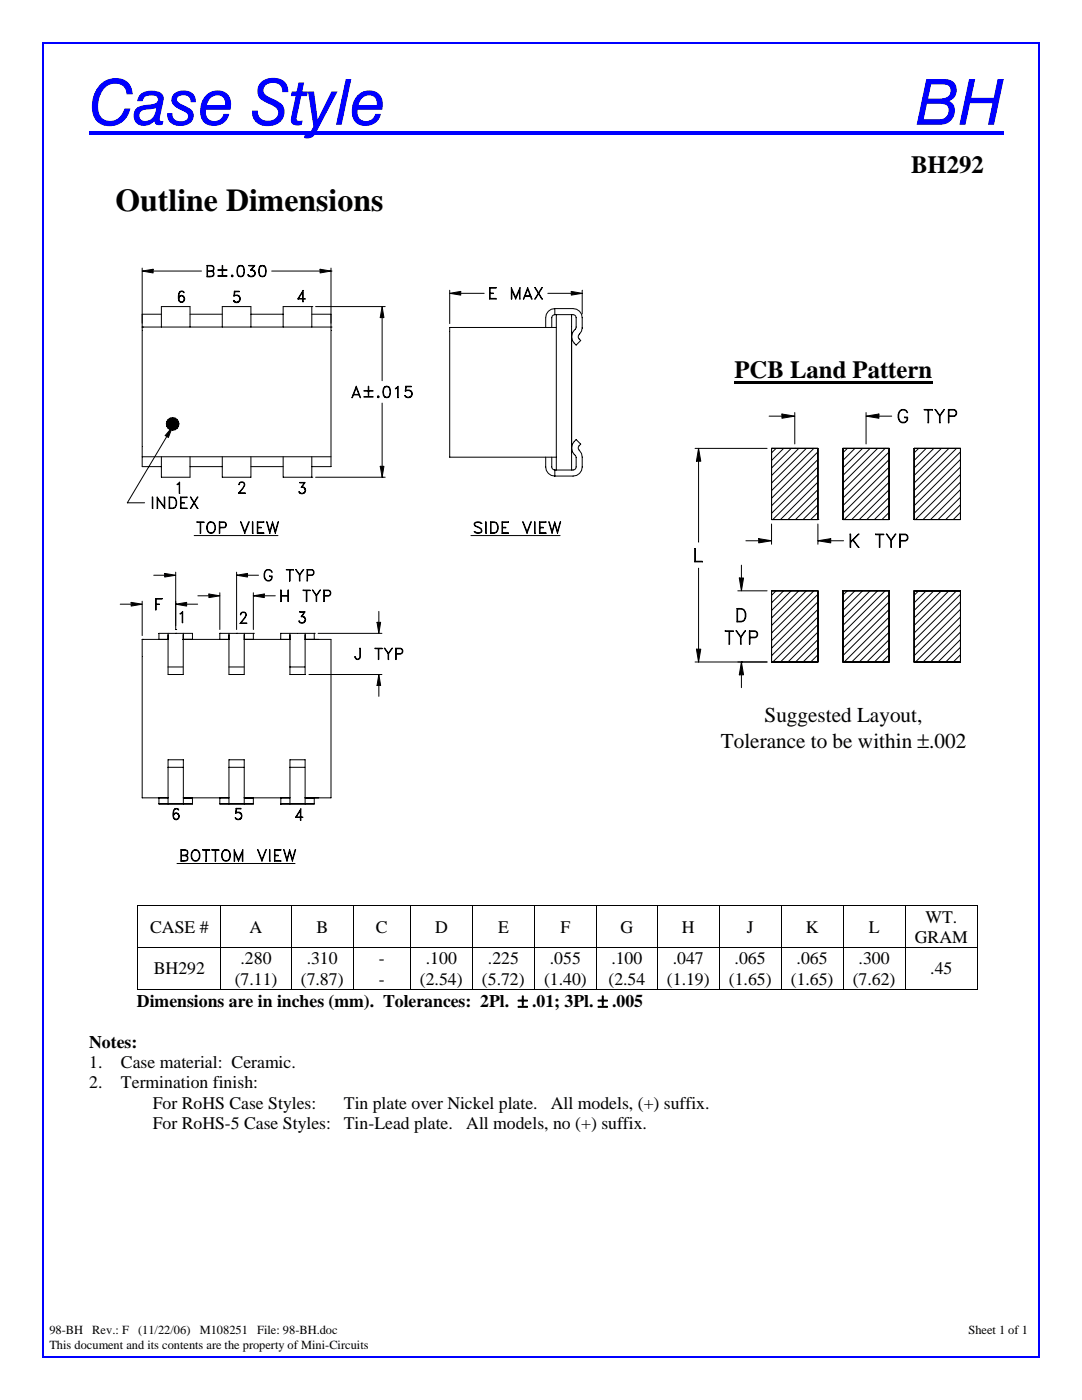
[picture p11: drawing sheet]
<svg xmlns="http://www.w3.org/2000/svg" width="216mm" height="279mm" viewBox="0 0 216 279" stroke-linecap="round" stroke-linejoin="round" font-family="sans-serif">
<path d="M17.8 26.2h182.5v.7h-182.5z" fill="#00f"/>
<path d="M27.4 180.7h.2v.2h-.2zM194.9 180.7h.2v.2h-.2zM194.9 197.3h.2v.2h-.2z" fill="#000"/>
<g fill="none" stroke="#000" stroke-width=".2">
<path d="M27.4 180.8h167.7M27.4 189.1h167.7M27.4 197.4h16.6M27.5 180.9v8.1M27.5 189.2v8.3M44.1 180.9v8.1M44.1 189.2v8.3M44.2 197.4h13.8M58.1 180.9v8.1M58.1 189.2v8.3M58.2 197.4h12.2M70.5 180.9v8.1"/>
<path d="M70.5 189.2v8.3M70.6 197.4h11.2M81.9 180.9v8.1M81.9 189.2v8.3M82 197.4h12.2M94.3 180.9v8.1M94.3 189.2v8.3M94.3 197.4h12.3M106.6 180.9v8.1M106.6 189.2v8.3M106.7 197.4h12.2M119 180.9v8.1"/>
<path d="M119 189.2v8.3M119.1 197.4h12M131.2 180.9v8.1M131.2 189.2v8.3M131.3 197.4h12.1M143.5 180.9v8.1M143.5 189.2v8.3M143.6 197.4h12.2M155.9 180.9v8.1M155.9 189.2v8.3M156 197.4h12.2M168.2 180.9v8.1"/>
<path d="M168.2 189.2v8.3M168.3 197.4h12.2M180.6 180.9v8.1M180.6 189.2v8.3M180.7 197.4h14.2M195 180.9v8.1M195 189.2v8.3"/>
</g>
<path d="M138 79.3h54.3v60.3h-54.3z" fill="#fff"/>
<path d="M138 79.3h54.3v60.3h-54.3z" fill="none" stroke="#fff" stroke-width=".2"/>
<g fill="none" stroke="#000" stroke-width=".2">
<path d="M138.7 89.5h14.4M139.4 92v16.2M139.4 89.5l.4 2.5h-.8zM153.5 83.1h2.5M154 89.5h9.2v14.2h-9.2zM154 89.5h.1M154 89.5h9.2v14.2M154 89.5v14.2M154.9 89.5l-.9 .9M156 82.6l2.6 .5-2.6 .4zM156.4 89.5l-2.4 2.4M157.9 89.5l-3.9 3.9"/>
<path d="M158.6 89.5h.1M158.6 82.3v6.3M159.4 89.5l-5.4 5.4M160.9 89.5l-6.9 6.9M162.4 89.5l-8.4 8.4M163.2 91.7l-9.2 9.2M163.2 90.2l-9.2 9.2M163.2 93.2l-9.2 9.2M163.2 94.7l-9 9M163.2 96.2l-7.5 7.5M163.2 97.7l-6 6M163.2 99.2l-4.5 4.5"/>
<path d="M168.2 89.5h9.2v14.2h-9.2zM169.1 89.5l-.9 .9M170.6 89.5l-2.4 2.4M172.1 89.5l-3.9 3.9M172.8 83.1l2.6-.5v.9zM172.8 82.3v6.3M173.6 89.5l-5.4 5.4M175.1 89.5l-6.9 6.9M175.4 83.1h2.5M176.6 89.5l-8.4 8.4M177.4 91.7l-9.2 9.2M177.4 90.2l-9.2 9.2"/>
<path d="M177.4 93.2l-9.2 9.2M177.4 94.7l-8.9 9M177.4 96.2l-7.4 7.5M177.4 97.7l-5.9 6M177.4 99.2l-4.4 4.5M179.5 82.1a.92 .92 0 0 1 .9-.4 .92 .92 0 0 1 .7 .7h-.1a.86 .86 0 0 0-1-.6 .86 .86 0 0 0-.7 .9 1.34 1.34 0 0 0 .7 1.6h.5a.72 .72 0 0 0 .5-.9h-.5v-.2h.6a.97 .97 0 0 1-.9 1.2 .97 .97 0 0 1-1-1v-.7zM182.4 89.5h9.3v14.2h-9.3zM183.3 89.5l-.9 .9M184.4 81.7h1.7v.1h-1.7zM184.8 89.5l-2.4 2.4M185.2 81.8v2.6h.1v-2.6M186.3 89.5l-3.9 3.9"/>
<path d="M187.5 83l1-1.3-.9 1.3v1.4h-.1v-1.4l-.9-1.3 1 1.3M187.8 89.5l-5.4 5.4M189.3 89.5l-6.9 6.9M189.4 83h1l.2-.1 .2-.3-.2-.6-.2-.2h-1v2.6h-.2v-2.7h1.2a.72 .72 0 0 1 .5 .7 .72 .72 0 0 1-.5 .7h-1M190.9 89.5l-8.5 8.4M191.7 89.5h-9.3v14.2h9.3M191.7 89.5v14.2M191.7 91.7l-9.3 9.2M191.7 90.2l-9.3 9.2M191.7 93.2l-9.3 9.2M191.7 94.7l-9 9M191.7 96.2l-7.5 7.5"/>
<path d="M191.7 97.7l-6 6M191.7 99.2l-4.5 4.5M138.6 109.5h.2v2.5h1.4v.1h-1.6zM139.4 113.4v16.2M147.2 117.9h5.9M147.5 115.4h.9l-.5 2.5zM147.9 112.8v2.6M148.8 107.9h2.6M151.4 107.5l2.6 .4-2.6 .4zM154 117.9h9.2v14.2h-9.2zM154 117.9h.1M154 103.7h.1"/>
<path d="M154 117.9h9.2v14.2h-9.2M154 103.7h9.2M154 104.6v4M154 117.9v14.2M154.9 117.9l-.9 .9M156.4 117.9l-2.4 2.4M157.9 117.9l-3.9 3.9M159.4 117.9l-5.4 5.4M160.9 117.9l-6.9 6.9M162.4 117.9l-8.4 8.4M163.2 107.9l2.6-.4v.8zM163.2 103.7h.1"/>
<path d="M163.2 107.9h.1M163.2 104.6v4M163.2 118.6l-9.2 9.2M163.2 100.7l-3 3M163.2 102.2l-1.4 1.5M165.8 107.9h2.5M168.2 117.9h9.2v14.2h-9.2zM169.1 117.9l-.9 .9M169.6 106.6h.1v2.7h-.1zM169.7 108.1l1.7-1.5-1.7 1.6M170.1 107.7l1.3 1.6-1.1-1.6M170.6 117.9l-2.4 2.4"/>
<path d="M172.1 117.9l-3.9 3.9M173.6 117.9l-5.4 5.4M174.7 106.6h1.6v.1h-1.6zM175.1 117.9l-6.9 6.9M175.5 106.7v2.6h.1v-2.6M176.6 117.9l-8.4 8.4M177.4 118.6l-9.2 9.2M177.4 100.7l-2.9 3M177.4 102.2l-1.4 1.5M177.7 107.9l1.1-1.3-.9 1.3v1.4h-.2v-1.4l-.8-1.3 1 1.3M179.6 107.9h1.1l.2-.2 .1-.2-.1-.7-.2-.1h-1.1v2.6h-.1v-2.7h1.2a.72 .72 0 0 1 .5 .7 .72 .72 0 0 1-.5 .7h-1.1M182.4 117.9h9.3v14.2h-9.3z"/>
<path d="M183.3 117.9l-.9 .9M184.8 117.9l-2.4 2.4M186.3 117.9l-3.9 3.9M187.8 117.9l-5.4 5.4M189.3 117.9l-6.9 6.9M190.9 117.9l-8.5 8.4M191.7 117.9h-9.3v14.2h9.3M191.7 117.9v14.2M191.7 118.6l-9.3 9.2M191.7 100.7l-3 3M191.7 102.2l-1.5 1.5M138.7 132.1h14.4"/>
<path d="M139 129.6h.8l-.4 2.5zM144.7 125.9h1.7v.1h-1.7zM145.5 126v2.6h.1v-2.6M147.1 121.4a1.41 1.41 0 0 1 1.7 .9 1.41 1.41 0 0 1-.9 1.8h-.8zM147.2 121.6a1.31 1.31 0 0 1 1.5 .7 1.31 1.31 0 0 1-.4 1.6l-1.1 .1zM147.8 127.2l1-1.3-.9 1.3v1.4h-.1v-1.4l-.9-1.3 1 1.3M147.9 132.1l.5 2.6h-.9zM147.9 132.1h.1M147.9 134.7v2.5M149.7 127.2h1l.2-.2 .2-.2-.2-.7-.2-.1h-1v2.6h-.2v-2.7h1.2a.72 .72 0 0 1 .5 .7 .72 .72 0 0 1-.5 .7h-1M154 132.1h.1M163.2 120.1l-9.2 9.3"/>
<path d="M163.2 121.6l-9.2 9.3M163.2 123.1l-9 9M163.2 124.6l-7.5 7.5M163.2 126.1l-6 6M163.2 127.6l-4.5 4.5M163.2 129.2l-3 2.9M163.2 130.7l-1.4 1.4M177.4 120.1l-9.2 9.3M177.4 121.6l-9.2 9.3M177.4 123.1l-8.9 9M177.4 124.6l-7.4 7.5M177.4 126.1l-5.9 6"/>
<path d="M177.4 127.6l-4.4 4.5M177.4 129.2l-2.9 2.9M177.4 130.7l-1.4 1.4M191.7 120.1l-9.3 9.3M191.7 121.6l-9.3 9.3M191.7 123.1l-9 9M191.7 124.6l-7.5 7.5M191.7 126.1l-6 6M191.7 127.6l-4.5 4.5M191.7 129.2l-3 2.9M191.7 130.7l-1.5 1.4"/>
</g>
<path d="M139.4 89.5l.4 2.5h-.8zM156 82.6l2.6 .5-2.6 .4zM172.8 83.1l2.6-.5v.9zM147.5 115.4h.9l-.5 2.5zM151.4 107.5l2.6 .4-2.6 .4zM163.2 107.9l2.6-.4v.8zM139 129.6h.8l-.4 2.5zM147.9 132.1l.5 2.6h-.9z" fill="#000"/>
<path d="M144 69.6h46.2v9.5h-46.2z" fill="#fff"/>
<path d="M146.5 76.1h39.6v.4h-39.6z" fill="#000"/>
<g fill="#fff">
<path d="M139.7 139h57.2v11.7h-57.2z"/>
<path d="M20.5 50.8h99.6v123.7h-99.6z"/>
</g>
<path d="M20.5 50.7h99.6v123.8h-99.6z" fill="none" stroke="#fff" stroke-width=".2"/>
<g fill="none" stroke="#000" stroke-width=".2">
<path d="M28.4 54.1l2.2-.4v.8zM28.4 53.5v39.6h3.8M30.6 54.1h9.6M35.7 59.8l.2 .3 .3 .2 .4-.2 .2-.3M35.7 59.5l.2-.3 .3-.2 .4 .2 .2 .3M35.9 58.3l.3-.1 .4 .1M36 58.2a2.22 2.22 0 0 0-.2 1.8l.3 .3M36.1 59l-.3 .3-.1 .3M36.4 59a.67 .67 0 0 1 .4 .7 .67 .67 0 0 1-.4 .6M36.6 58.2l.2 .2a.56 .56 0 0 0-.9-.2 1.92 1.92 0 0 0 0 2.1 .66 .66 0 0 0 .9-.3 .66 .66 0 0 0-.2-.9 .66 .66 0 0 0-.9 .2M41.4 54.1l1.1 .1 .2 .3a.73 .73 0 0 1-1 .8l-.4-.1v-2.2h.9a.59 .59 0 0 1 .5 .6 .59 .59 0 0 1-.5 .6M42.2 54.1l.3-.2 .1-.2-.1-.5-1.1-.1v2h.8l.3-.1 .1-.2-.1-.5-1.1-.1"/>
<path d="M43.5 55h1.8v.1h-1.8zM43.5 53.8h1.8v.1h-1.8zM44.3 53h.1v1.8h-.1zM46.2 55l.2-.1 .1 .2-.2 .1zM46.3 55l.1 .1zM46.3 55h.1M46.7 59.1h.1a.72 .72 0 0 1 1 .3M46.7 59.1l.1-1h.9v.1h-.8l-.1 .8a.77 .77 0 0 1 1.1 .1 .77 .77 0 0 1-.2 1.1 .77 .77 0 0 1-1.1-.2h.1a.65 .65 0 0 0 .6 .3 .65 .65 0 0 0 .5-.4M47.4 59a.71 .71 0 0 1 .5 .6 .71 .71 0 0 1-.5 .7h.1M47.6 55l.3 .1 .6-.1M47.6 53.2l.3-.1 .6 .1M47.7 53.1a1.79 1.79 0 0 0 0 2"/>
<path d="M47.9 53a1.03 1.03 0 0 0-.6 1.3l.1 .5a.7 .7 0 0 0 .6 .4 .7 .7 0 0 0 .7-.4 1.92 1.92 0 0 0-.2-1.7l-.6-.1M48.4 53.1a1.79 1.79 0 0 1 0 2M49.5 54.9l.4 .2M50.1 53.8a.73 .73 0 0 1 .9 .8 .73 .73 0 0 1-1 .6l-.4-.1-.2-.3h.1a.75 .75 0 0 0 1.3-.1M50.4 53.9l.3 .3 .1 .3-.1 .4-.3 .2M50.7 53.1h-1.1v-.1h1.2l-.7 .9M50.7 53l-.7 .9 .6 .2 .2 .3M51.9 53.1a.74 .74 0 0 1 1.1 .3 1.92 1.92 0 0 1-.2 1.7 .75 .75 0 0 1-1.1-.3 1.92 1.92 0 0 1 .2-1.7zM51.9 55l.4 .1 .5-.1M51.9 53.2l.4-.1 .5 .1M52 53.1a1.79 1.79 0 0 0 0 2M52.7 53.1a1.79 1.79 0 0 1 0 2"/>
<path d="M54.2 54.1h9.7M59.5 59.6h1.4v.1h-1.5l1.1-1.8v2.3l-.1-1.9-.9 1.4M63.9 53.7l2.1 .4-2.1 .4zM66 54.1h.1M66 53.5v39.6h-3.8M89.7 58.5l2.2-.3v.7zM89.7 57.9v6.7M91.9 58.5h4.7M97.7 57.4h1.3v.1h-1.2v2.1h1.2v.1h-1.3zM97.8 58.5h.7v.1h-.7M102 57.4l.9 1.9 .9-1.9v2.3h-.1v-1.8l-.8 1.8-.8-1.8v1.8h-.1zM104.6 59.1h1.3"/>
<path d="M104.7 59h1.1M105.3 57.4l.9 2.3-.9-2-.9 2zM106.7 57.4l1.5 2.3h-.1zM108.1 57.4h.1l-1.5 2.3zM109.3 58.5h4.7M114 58.2l2.2 .3-2.2 .4zM116.2 58.5h.1M116.2 57.9v4.7M28.4 65.3h.1M28.4 65.3h37.6M28.4 62.7h3.8M32.2 65.3v-4.1h5.7v4.1"/>
<path d="M37.9 62.7h6.5M44.4 65.3v-4.1h5.7v4.1M46.7 60.1l.3 .2M50.1 62.7h6.4M62.2 61.2h.1M62.2 61.2h-5.7v4.1M62.2 61.2v4.1M62.2 62.7h3.8M63 61.2h13.9M66 65.3h.1M70.4 78.8h1.3M70.6 78.7h1"/>
<path d="M71.1 77.1l.9 2.3-.9-2-.9 2zM72.6 79.1h1.9v.2h-1.9zM72.6 77.9h1.9v.2h-1.9zM73.5 77.1h.1v1.8h-.1zM75.3 79.1l.2-.1 .2 .3-.3 .1zM75.4 79.1l.1 .2zM76.2 61.2l.4 2.2h-.7zM76.2 63.4v12.6M76.7 77.2a.75 .75 0 0 1 1.1 .3 1.98 1.98 0 0 1-.2 1.8 .75 .75 0 0 1-1.1-.4 1.85 1.85 0 0 1 .2-1.7zM76.7 79.1l.4 .2 .5-.2M76.7 77.3l.4-.1 .5 .1M76.8 77.2a1.72 1.72 0 0 0 0 2.1"/>
<path d="M77.5 77.2a1.82 1.82 0 0 1 0 2.1M78.9 77.5l.5-.4v2.3h-.1v-2.1l-.4 .3zM80.9 79l.3 .3M81.7 77.9a.71 .71 0 0 1 .5 .7 .71 .71 0 0 1-.5 .7M82.2 78.4a.92 .92 0 0 0-1.3-.3l.1-1h1v.1h-.9l-.1 .7a.81 .81 0 0 1 1.1 .2 .81 .81 0 0 1-.2 1.2 .81 .81 0 0 1-1.2-.4h.2a.71 .71 0 0 0 .6 .4 .71 .71 0 0 0 .7-.5M89.7 65.4h.1M89.7 65.4v25.8h21.3M89.7 65.4h21.3M110.7 61.6a1.81 1.81 0 0 0-1.8 1.8v2M110.7 61.6h3.6a1.81 1.81 0 0 1 1.9 1.8M110.7 62.8l-.5 .3-.1 .3v2M110.7 62.8l4 .1 .3 .5-.1 2.1a2.06 2.06 0 0 0 .1 3.4l.9-.9-.3-.4a.64 .64 0 0 1 0-.9 4.4 4.4 0 0 0 .6-3.3"/>
<path d="M110.7 61.6v1.2M111 62.8v31M114.1 62.8v31M116.2 63.4h.1M28.4 91.2h37.6M30.4 99.2h.1v2.3h-.1zM31.4 99.2l1.4 2v-2h.1v2.3l-1.4-2v2h-.1zM32.2 91.2v4h5.7v-4M33.2 84.6h1.2l-1.1 .5zM33.3 84.1l1.1 .5h-1.2zM33.3 85.1l1.1-.5-.8 .9zM33.3 87.1l-7.9 13.2"/>
<path d="M33.6 83.7l.4-.2 .4 1.1zM33.6 83.7l.8 .9-1.1-.5zM33.6 85.5l.8-.9-.4 1.2zM33.7 99.2a1.21 1.21 0 0 1 1.5 .8 1.21 1.21 0 0 1-.7 1.5h-.8zM33.9 99.3a1.09 1.09 0 0 1 1.2 .7 1.09 1.09 0 0 1-.6 1.4h-.6zM34 83.5l.4-.2v1.3zM34.4 85.2l-.8 2.1-.6-.4zM34.4 84.6l1.2-.5 .1 .5zM34.4 83.3l.5 .2-.5 1.1zM34.4 84.6v1.3l-.4-.1zM34.4 84.6l.5 1.2-.5 .1zM34.4 84.6l.9 .9-.4 .3z"/>
<path d="M34.4 84.6l1.2 .5-.3 .4zM34.4 84.6h1.3l-.1 .5zM34.9 83.5l.4 .2-.9 .9zM35.3 83.7l.3 .4-1.2 .5zM35.4 96.6l.4-.4 .1 2.3h-.1v-2.1l-.2 .2-.2 .1zM36 99.2h1.3v.1h-1.2v2.1h1.2v.1h-1.3zM37.9 93.1h6.5M38 99.2l1.5 2.3h-.1zM39.4 99.2h.1l-1.5 2.3zM44.4 91.2v4h5.7v-4M47.7 98.4h1.2v.1h-1.3l.9-1.1a.69 .69 0 0 0 0-1.1l-.6 .1-.2 .3 .1-.3 .3-.2 .5 .1a.72 .72 0 0 1-.1 1.1l-.8 1.1M50.1 93.1h6.4"/>
<path d="M56.5 91.2v4h5.7M59.7 98.2l.3 .2M60.2 97.1a.71 .71 0 0 1 .8 .6 .71 .71 0 0 1-.5 .8 .71 .71 0 0 1-.9-.4h.1a.63 .63 0 0 0 .6 .4 .63 .63 0 0 0 .6-.5M60.5 97.3a.65 .65 0 0 1 .4 .5 .65 .65 0 0 1-.4 .6M60.8 96.4h-1v-.1h1.1l-.7 1M60.8 96.3l-.7 1 .6 .1 .2 .3M62.2 95.2h.1M62.2 91.2v4M63 95.2h13.9M75.9 93.1h.7l-.4 2.1zM76.2 95.2h.1M76.2 80.4v12.7"/>
<path d="M108.9 91.2v2a1.81 1.81 0 0 0 1.8 1.8M110.1 91.2v2l.1 .3 .5 .3M110.7 93.8l4-.1 .3-.5-.1-2.1a2.06 2.06 0 0 1 .1-3.4l.9 .9-.3 .4a.64 .64 0 0 0 0 .9l.4 .6 .2 .7v2a1.85 1.85 0 0 1-1.9 1.8h-3.6M110.7 93.8v1.2M25.4 100.3h3.5M28.4 120v6.8M30.7 114.8h2.2M31.1 119.5h1.3v.1h-1.2v2.1h-.1zM32.9 114.4l2.2 .4-2.2 .4zM35.1 114.2v11.4M36.1 100.3h.7v.1h-.7M38.7 106.9h16.8"/>
<path d="M39.3 104.2h1.4v.1h-1.4zM39.5 118.9h2.2M39.9 104.3v2.1h.2v-2.1M41.5 104.5a.85 .85 0 0 1 .9-.3 .85 .85 0 0 1 .6 .8 1 1 0 0 1-.2 1.1 1 1 0 0 1-1.1 .2 1.36 1.36 0 0 1-.2-1.8zM41.7 104.4a.77 .77 0 0 1 1.2 .6 .96 .96 0 0 1-.9 1.3 1.2 1.2 0 0 1-.3-1.9zM41.7 118.5l2.2 .4-2.2 .4zM43.9 105.2l1-.1 .2-.2-.2-.5-1-.1v2.1h-.1v-2.2h.9a.62 .62 0 0 1 .5 .5 .62 .62 0 0 1-.5 .6h-.8M43.9 118.3v7.3M47.2 114.8l2.2-.4v.8zM47.2 114.8h.1M47.2 114.2v11.4M48 104.2l.8 1.9 .8-1.9h.1l-.8 2.2z"/>
<path d="M49.4 114.8h2.2M50.4 104.2h.1v2.2h-.1zM50.6 118.9l2.1-.4v.8zM50.6 118.9h.1M50.6 118.3v7.3M51.4 105.2h.7v.1h-.7M51.4 106.3h1.2v.1h-1.3M51.5 106.3l-.1-2h1.2v-.1h-1.3l.1 2.2M52.7 118.9h2.2M52.9 114a.78 .78 0 0 1 .8-.4 .78 .78 0 0 1 .6 .6 .79 .79 0 0 0-.9-.4 .79 .79 0 0 0-.6 .7v.6l.2 .5 .3 .2h.5a.65 .65 0 0 0 .4-.7h-.4v-.2h.5v.5a.76 .76 0 0 1-.7 .6 .76 .76 0 0 1-.8-.5 1.57 1.57 0 0 1 .1-1.5zM53.2 104.2h.1l.5 1.9 .6-1.9 .5 1.9 .6-1.9h.1l-.7 2.2-.5-1.9-.6 1.9zM56 117.8h.1v2.2h-.1z"/>
<path d="M56.1 118.9h1.3M56.1 119h1.3M57.1 113.7h1.4l.1 .1h-1.5zM57.4 117.8h.1v2.2h-.1zM57.8 113.8v2.1h.1v-2.1M59.7 114.7l.9-1-.8 1v1.2h-.1v-1.2l-.7-1 .8 1M60.5 117.8h1.4v.1h-1.4zM61.1 117.9v2.1h.1v-2.1M61.4 114.7l1-.1 .2-.2-.2-.5-1-.1v2.1h-.1v-2.2h.9a.62 .62 0 0 1 .5 .6 .62 .62 0 0 1-.5 .5h-.8M63.1 118.9l.9-1.1-.8 1.1v1.1h-.1v-1.1l-.8-1.1 .9 1.1M64.7 118.9h.9a.56 .56 0 0 0 .2-.9l-1.1-.1v2.1h-.1v-2.2h1a.63 .63 0 0 1 .4 .6 .63 .63 0 0 1-.4 .6h-.9M94 106.9h17.8"/>
<path d="M94.6 104.5a1.02 1.02 0 0 1 1.5 0h-.2a.84 .84 0 0 0-1.2 0l.1 .4 .6 .2a.66 .66 0 0 1 .7 .6 .66 .66 0 0 1-.5 .7h-.4l-.6-.3h.2a.84 .84 0 0 0 1.2 0 .94 .94 0 0 0-1-1l-.3-.3zM96.9 104.2h.1v2.2h-.1zM97.9 104.2a1.21 1.21 0 0 1 1.5 .7 1.21 1.21 0 0 1-.8 1.5h-.7zM98 104.3a1.12 1.12 0 0 1 1.3 .5 1.12 1.12 0 0 1-.3 1.4l-1 .1zM100.2 104.2h1.3v.1h-1.2v2h1.2v.1h-1.3zM100.3 105.2h.6v.1h-.6M104.3 104.2l.9 1.9 .8-1.9-.8 2.2zM106.7 104.2h.1v2.2h-.1zM107.6 104.2h1.4v.1h-1.2v2h1.2v.1h-1.4zM107.8 105.2h.6v.1h-.6M109.5 104.2h.1l.6 1.9 .5-1.9 .5 1.9 .6-1.9h.1l-.7 2.2-.5-1.9-.5 1.9zM24 120.6h2.2"/>
<path d="M26.2 120.2l2.2 .4-2.2 .4zM28.4 127.6h.1M28.4 127.6v31.6h5.1M28.4 127.6h5.1M31.2 120.5h.6v.1h-.6M31.7 127.6v-1.2h6.7v1.2h-1.8M33.5 133.1h3M33.5 126.4v8.2h3.1v-7.9M35.1 125.6h.1M35.1 120.6l2.1-.4v.8zM35.1 126.4h.1M35.1 120.6h.1"/>
<path d="M35.9 122.4l.6-.4v2.3h-.1v-2.1l-.5 .4zM36.6 126.4v1.2M36.6 127.6h9.1M37.2 120.6h2.2M43.9 126.4h.1M43.9 126.4h6.7M43.9 126.4v1.2h1.8M45.7 133.1h3M45.7 126.4v1.2M47.2 126.4h.1M48 124.3h1.2v.1h-1.3l.9-1a.76 .76 0 0 0 .1-1l-.5-.1-.4 .4 .1-.3 .3-.3 .5 .2a.69 .69 0 0 1 0 1.1l-.9 1M48.7 126.4v8.2h-3v-7.9"/>
<path d="M50.6 126.4h.1M50.6 126.4v1.2M57.8 133.1h3M57.9 126.4v8.2h3v-8.2M59.7 124l.3 .3M60.2 122.9a.71 .71 0 0 1 .8 .6 .71 .71 0 0 1-.5 .8 .71 .71 0 0 1-.9-.4 .71 .71 0 0 0 .7 .4 .71 .71 0 0 0 .6-.5M60.5 123.1a.64 .64 0 0 1 .3 .9l-.3 .3M60.8 122.1l-.7 1 .6 .1 .2 .3M60.8 122.2h-1v-.1h1.1l-.7 1M60.9 127.6h5.1v31.6h-5.1M61.6 134.6h14.6M62.7 126.4h.1"/>
<path d="M62.7 126.4h-6.7v1.2h1.9h-9.2M62.7 126.4v1.2M63.5 126.4h12.7M71.8 129.4h.1v1.7a.57 .57 0 0 1-.6 .5l-.4-.2-.1-.3 .5 .4 .4-.1 .1-.3zM74.8 129.4h1.4v.1h-1.4zM75.2 124.2h.8l-.4 2.2zM75.5 129.5v2.1h.1v-2.1M75.6 134.6l.4 2.2h-.8zM75.6 122v2.2M75.6 136.8v2.2M77.4 130.4l.9-1-.8 1v1.2h-.1v-1.2l-.7-1 .9 1M79.1 130.4l1-.1 .2-.2-.2-.5-1-.1v2.1h-.1v-2.2h.9a.61 .61 0 0 1 .5 .6 .61 .61 0 0 1-.5 .5h-.8"/>
<path d="M31.7 159.2v1.2h6.7v-1.2M33.5 153.1h3M36.6 159.2h9.1M43.9 159.2v1.2h6.7v-1.2M45.7 153.1h3M48.7 159.2h9.2h-1.9v1.2h6.7v-1.2M57.8 153.1h3M33.5 160.4v-8.8h3.1v8.8M34.6 163.1l.2 .3 .3 .1 .4-.1 .2-.3M34.6 162.7l.2-.3 .3-.1 .4 .1 .2 .3M34.8 161.6l.3-.1 .5 .1M34.9 161.5a2.41 2.41 0 0 0-.2 1.8l.3 .2"/>
<path d="M35 162.3l-.3 .2-.1 .3M35.3 162.3a.65 .65 0 0 1 .4 .6 .65 .65 0 0 1-.4 .6M35.3 172.3h23.6M35.5 161.5l.2 .2a.57 .57 0 0 0-.9-.2 1.89 1.89 0 0 0 0 2 .65 .65 0 0 0 .9-.2 .65 .65 0 0 0-.2-.9 .65 .65 0 0 0-.9 .1M36.2 170.7l1.1 .1 .2 .3v.4a1.33 1.33 0 0 1-1.4 .4v-2.3h.9a.61 .61 0 0 1 .5 .6 .61 .61 0 0 1-.5 .6M37 170.7l.3-.1 .1-.3-.1-.5-1.1-.1v2.1l1.1-.1 .1-.3-.1-.5-1.1-.1M38.4 169.9a.9 .9 0 0 1 1.1-.2 .9 .9 0 0 1 .4 1.1 .89 .89 0 0 1-.7 1.1 .89 .89 0 0 1-1.1-.9v-.6zM38.6 169.8a.78 .78 0 0 1 1.2 .6 .99 .99 0 0 1-.9 1.4 1.2 1.2 0 0 1-.3-2zM40.4 169.6h1.4l.1 .1h-1.5zM41.1 169.7v2.2h.1v-2.2M42.3 169.6h1.4v.1h-1.4zM42.9 169.7v2.2h.1v-2.2"/>
<path d="M44.4 169.9a.84 .84 0 0 1 1-.3 .84 .84 0 0 1 .6 .8 .99 .99 0 0 1-.2 1.1 .99 .99 0 0 1-1.1 .3 1.4 1.4 0 0 1-.3-1.9zM44.7 169.8a.78 .78 0 0 1 1.2 .6 .99 .99 0 0 1-.9 1.4 1.2 1.2 0 0 1-.3-2zM45.7 160.4v-8.8h3v8.8M46.7 169.6l.9 1.9 .9-1.9v2.3h-.1v-1.8l-.8 1.8-.8-1.8v1.8h-.1zM47 162.3h.1a.72 .72 0 0 1 1.1 .3M47 162.3l.1-1h1v.1h-.9l-.1 .8a.77 .77 0 0 1 1.1 .1 .77 .77 0 0 1-.2 1.1 .77 .77 0 0 1-1.1-.2h.1a.64 .64 0 0 0 .6 .3 .64 .64 0 0 0 .6-.5M47 163.3l.3 .2M47.8 162.2a.71 .71 0 0 1 .4 .6 .71 .71 0 0 1-.4 .7M51.4 169.6l.9 1.9 .8-1.9-.8 2.3zM53.8 169.6h.1v2.3h-.1zM54.8 169.6h1.3v.1h-1.2v2.1h1.2v.1h-1.3zM54.9 170.7h.6v.1h-.6"/>
<path d="M56.6 169.6h.1l.6 1.9 .5-1.9 .5 1.9 .6-1.9h.1l-.7 2.3-.5-2-.5 2zM57.9 160.4v-8.8h3v8.8M59.1 163h1.3v.1h-1.4l1-1.7v2.3h-.1v-2l-.8 1.4"/>
</g>
<g fill="#000">
<path d="M28.4 54.1l2.2-.4v.8zM63.9 53.7l2.1 .4-2.1 .4zM89.7 58.5l2.2-.3v.7zM114 58.2l2.2 .3-2.2 .4zM76.2 61.2l.4 2.2h-.7zM34.4 85.2l-.8 2.1-.6-.4zM33.2 84.6h1.2l-1.1 .5zM33.3 84.1l1.1 .5h-1.2zM33.3 85.1l1.1-.5-.8 .9zM33.6 83.7l.8 .9-1.1-.5zM33.6 85.5l.8-.9-.4 1.2zM33.6 83.7l.4-.2 .4 1.1z"/>
<path d="M34.4 84.6v1.3l-.4-.1zM34 83.5l.4-.2v1.3zM34.4 84.6l.5 1.2-.5 .1zM34.4 83.3l.5 .2-.5 1.1zM34.4 84.6l.9 .9-.4 .3zM34.9 83.5l.4 .2-.9 .9zM34.4 84.6l1.2 .5-.3 .4zM34.4 84.6l.9-.9 .3 .4zM34.4 84.6h1.3l-.1 .5zM34.4 84.6l1.2-.5 .1 .5zM75.9 93.1h.7l-.4 2.1zM32.9 114.4l2.2 .4-2.2 .4z"/>
<path d="M41.7 118.5l2.2 .4-2.2 .4zM47.2 114.8l2.2-.4v.8zM50.6 118.9l2.1-.4v.8zM26.2 120.2l2.2 .4-2.2 .4zM35.1 120.6l2.1-.4v.8zM75.2 124.2h.8l-.4 2.2zM75.6 134.6l.4 2.2h-.8z"/>
</g>
<path d="M8.5 8.5h.2v.2h-.2z" fill="#00f"/>
<path d="M8.5 8.6h198.9" fill="none" stroke="#00f" stroke-width=".25"/>
<path d="M207.2 8.5h.2v.2h-.2z" fill="#00f"/>
<path d="M8.6 8.7v262M207.3 8.7v262" fill="none" stroke="#00f" stroke-width=".25"/>
<path d="M8.5 270.7h.2v.2h-.2z" fill="#00f"/>
<path d="M8.5 270.8h198.9" fill="none" stroke="#00f" stroke-width=".25"/>
<path d="M207.2 270.7h.2v.2h-.2z" fill="#00f"/>
<g font-size="12.7" fill="#00f">
<text x="17.8" y="24.9">Case Style</text>
<text x="182.9" y="24.9">BH</text>
</g>
<text font-size="6.3" x="23" y="42.2">Outline Dimensions</text>
<g font-size="4.9">
<text x="181.8" y="34.6">BH292</text>
<text x="146.5" y="75.5">PCB Land Pattern</text>
</g>
<g font-size="4.2">
<text x="143.8" y="149.3">Tolerance to be within ±.002</text>
<text x="152.6" y="144.2">Suggested Layout,</text>
</g>
<g font-size="3.5">
<text x="184.6" y="184.1">WT.</text>
<text x="30" y="186.2">CASE #</text>
<text x="49.8" y="186.2">A</text>
<text x="63.1" y="186.2">B</text>
<text x="75" y="186.2">C</text>
<text x="86.8" y="186.2">D</text>
<text x="99.4" y="186.2">E</text>
<text x="111.8" y="186.2">F</text>
<text x="123.8" y="186.2">G</text>
<text x="136.1" y="186.2">H</text>
<text x="149" y="186.2">J</text>
<text x="160.8" y="186.2">K</text>
<text x="173.3" y="186.2">L</text>
<text x="182.5" y="188.2">GRAM</text>
<text x="30.7" y="194.5">BH292</text>
<text x="46.8" y="196.5">(7.11)</text>
<text x="48" y="192.4">.280</text>
<text x="60" y="196.5">(7.87)</text>
<text x="61.2" y="192.4">.310</text>
<text x="75.6" y="192.4">-</text>
<text x="75.6" y="196.5">-</text>
<text x="83.8" y="196.5">(2.54)</text>
<text x="85" y="192.4">.100</text>
<text x="96.2" y="196.5">(5.72)</text>
<text x="97.4" y="192.4">.225</text>
<text x="108.6" y="196.5">(1.40)</text>
<text x="109.7" y="192.4">.055</text>
<text x="121.4" y="196.5">(2.54</text>
<text x="122" y="192.4">.100</text>
<text x="133.1" y="196.5">(1.19)</text>
<text x="134.2" y="192.4">.047</text>
<text x="145.4" y="196.5">(1.65)</text>
<text x="146.6" y="192.4">.065</text>
<text x="157.8" y="196.5">(1.65)</text>
<text x="158.9" y="192.4">.065</text>
<text x="170.1" y="196.5">(7.62)</text>
<text x="171.3" y="192.4">.300</text>
<text x="185.6" y="194.5">.45</text>
<text x="27.3" y="201">Dimensions are in inches (mm). Tolerances: 2Pl. ± .01; 3Pl. ± .005</text>
<text x="17.8" y="209.1">Notes:</text>
<text x="17.8" y="213.1">1.</text>
<text x="24.1" y="213.1">Case material: Ceramic.</text>
<text x="17.8" y="217.2">2.</text>
<text x="24.1" y="217.2">Termination finish:</text>
<text x="30.5" y="221.3">For RoHS Case Styles:</text>
<text x="68.6" y="221.3">Tin plate over Nickel plate.</text>
<text x="109.9" y="221.3">All models, (+) suffix.</text>
<text x="30.5" y="225.3">For RoHS-5 Case Styles:</text>
<text x="68.6" y="225.3">Tin-Lead plate.</text>
<text x="93" y="225.3">All models, no (+) suffix.</text>
</g>
<g font-size="2.5">
<text x="9.8" y="266.3">98-BH</text>
<text x="9.8" y="269.1">This document and its contents are the property of Mini-Circuits</text>
<text x="18.4" y="266.3">Rev.: F</text>
<text x="27.6" y="266.3">(11/22/06)</text>
<text x="39.9" y="266.3">M108251</text>
<text x="51.3" y="266.3">File: 98-BH.doc</text>
<text x="193.2" y="266.3">Sheet 1 of 1</text>
</g>
</svg>
